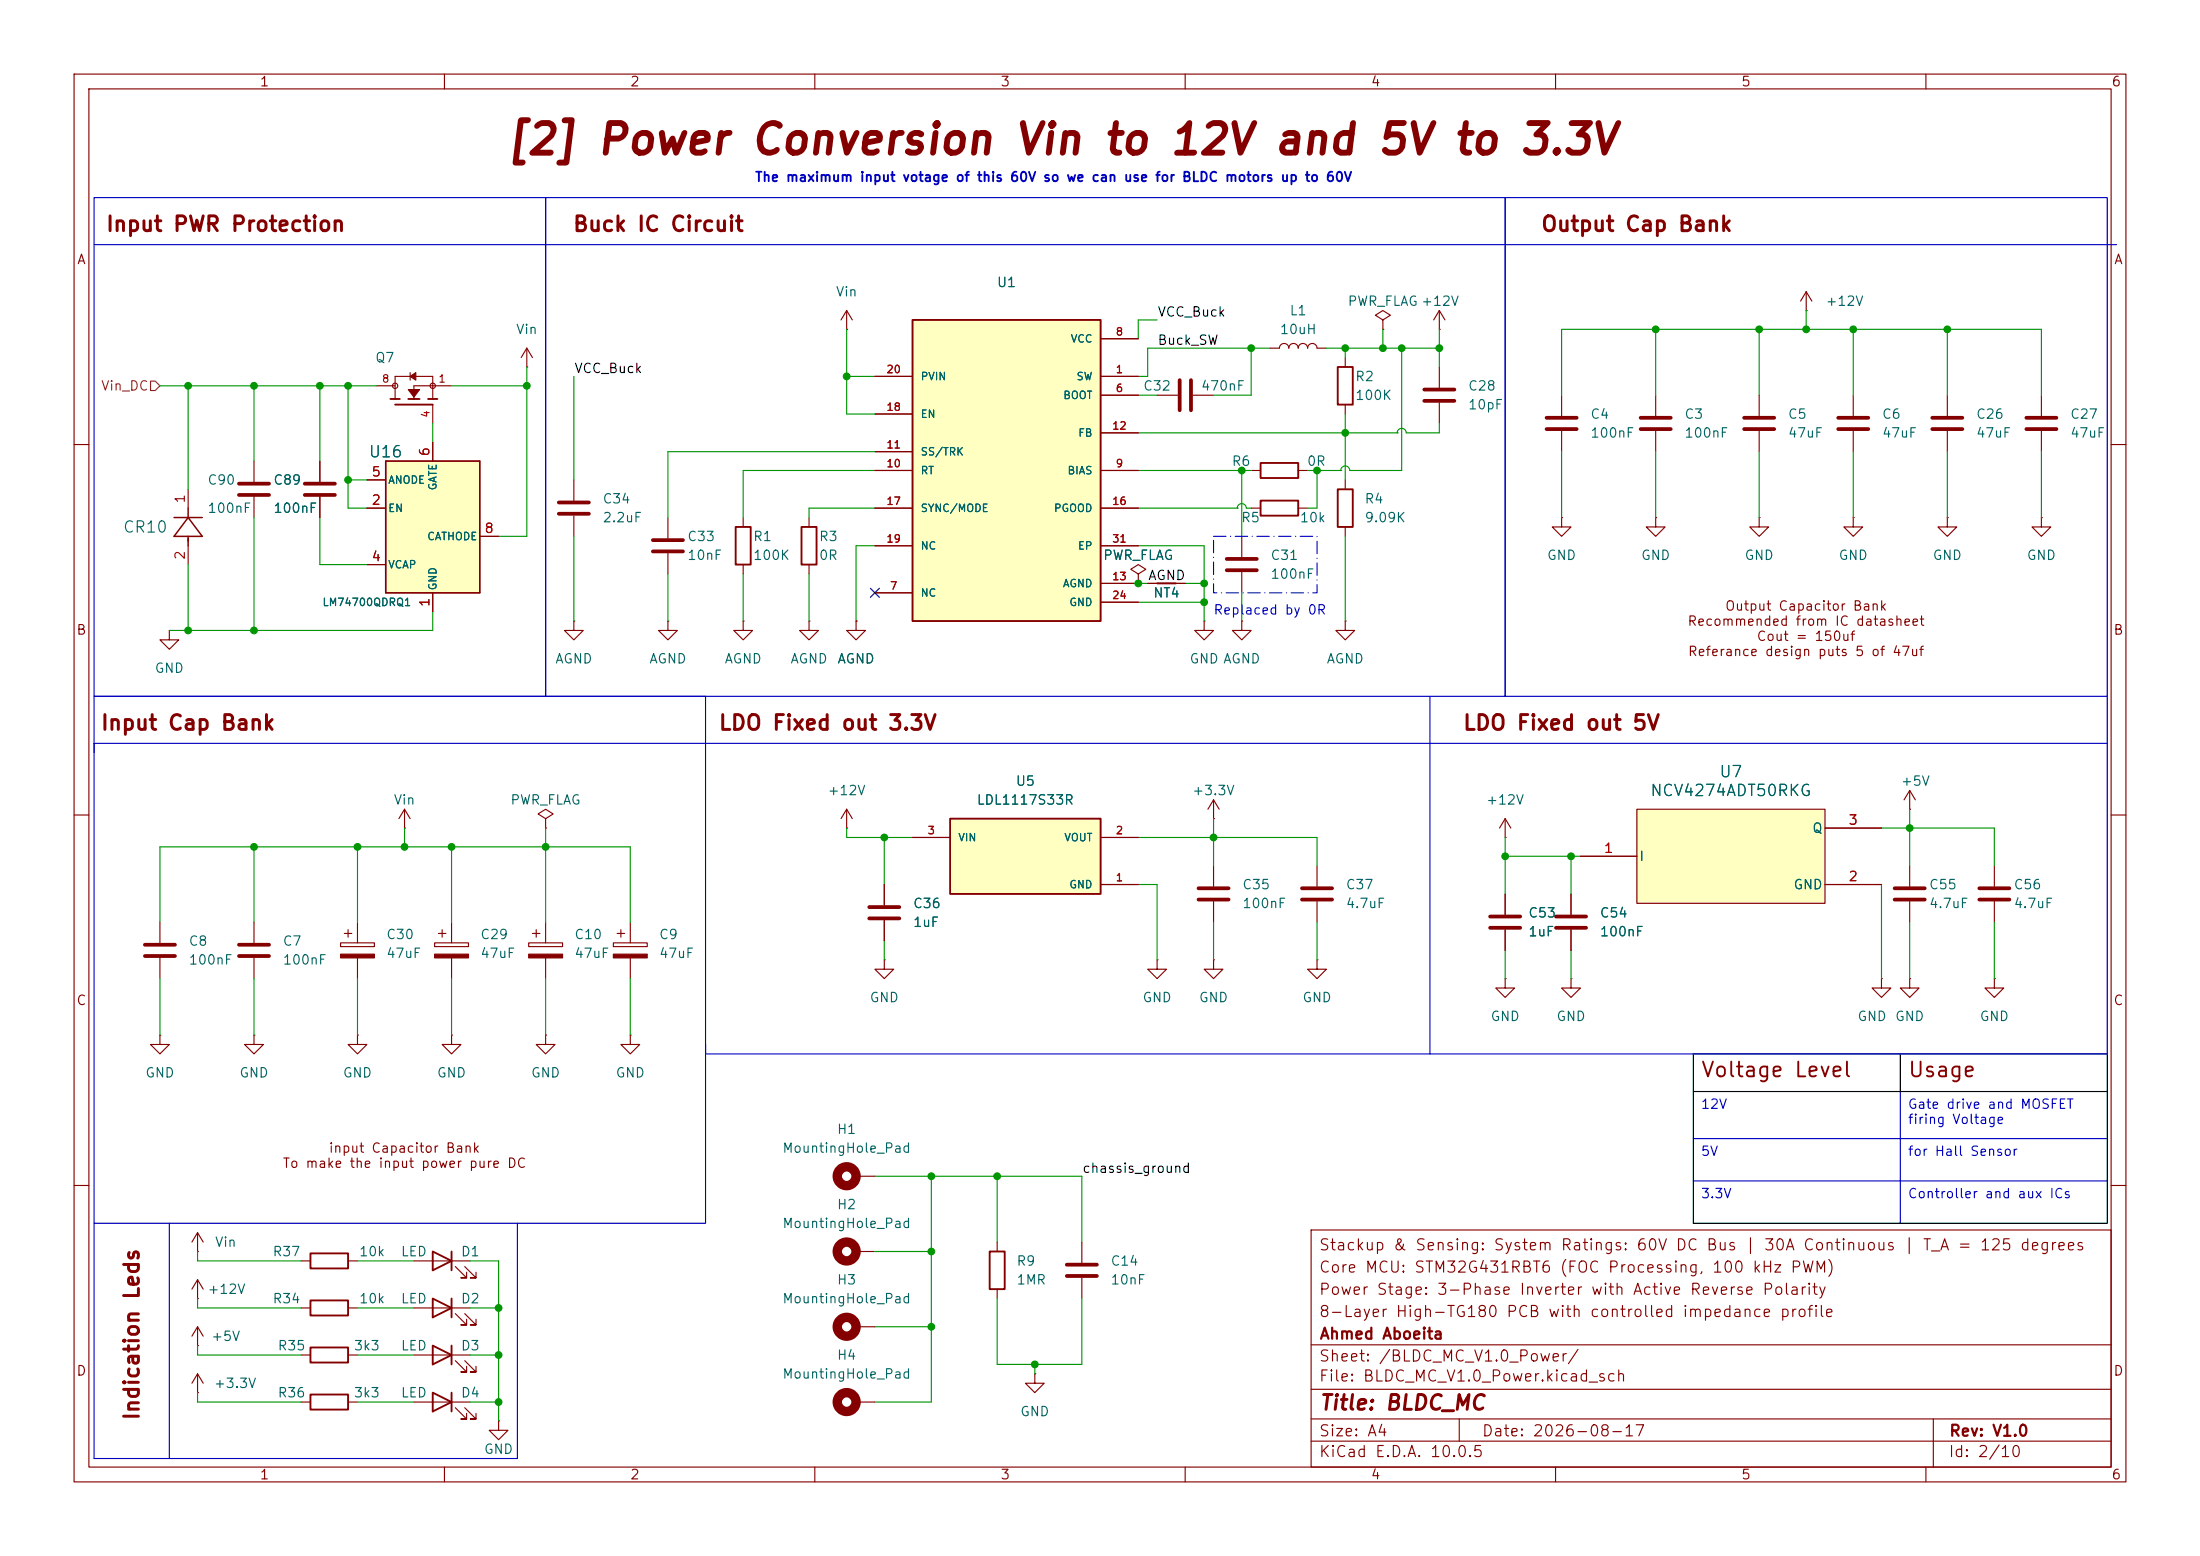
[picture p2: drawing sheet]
<svg xmlns="http://www.w3.org/2000/svg" width="297mm" height="210mm" viewBox="0 0 297 210" stroke-linecap="round" stroke-linejoin="round" font-family="sans-serif">
<g fill="none" stroke="#840000" stroke-width=".15">
<path d="M10 10h277v190h-277zM12 12h273v186h-273zM60 10v2M110 10v2M160 10v2M210 10v2M260 10v2M10 60h2M262.9 69.9v1.2h1.3l-1.3 1.3-1.3-1.3h1.3M262.9 69.9h.1M285 60h2M90.2 83.8v1.3h1.2l-1.2 1.3-1.3-1.3h1.3"/>
<path d="M90.2 83.8h.1M10 110h2M119.4 119.4v2.8M285 110h2M119.4 124.2v2.8M10 160h2M26.7 168.9h.1M26.7 175.3h.1M26.7 166.4l-.8 1.2M26.7 166.4l.7 1.2M26.7 166.4v2.5M26.7 172.7v2.6"/>
<path d="M26.7 172.7l-.8 1.3M26.7 172.7l.7 1.3M55.9 176.5h7.6M61.5 177.3l1.5 1.5h-.8h.8v-.7M62.7 177.3l1.6 1.5h-.8h.8v-.7M177 166h108v32h-108zM285 160h2M60 198v2M110 198v2M160 198v2M177 194.5h108M177 191.5h108"/>
<path d="M177 187.5h108M177 181.5h108M197 191.5v3M210 198v2M260 198v2M261 191.5v6.5"/>
</g>
<path d="M58.4 175.3l2.6 1.2-2.6 1.3zM61 175.3v2.5" fill="none" stroke="#840000" stroke-width=".25"/>
<path d="M117.3 122.4h4.1M117.3 124h4.1" fill="none" stroke="#840000" stroke-width=".51"/>
<path d="M52.1 62.2h12.7" fill="none" stroke="#ffffc2" stroke-width=".14"/>
<path d="M52.1 62.2h12.7v17.8h-12.7z" fill="#ffffc2"/>
<path d="M64.8 62.2v17.8" fill="none" stroke="#ffffc2" stroke-width=".14"/>
<path d="M52.1 62.2h12.7v17.8h-12.7z" fill="none" stroke="#840000" stroke-width=".2"/>
<g fill="none" stroke="#840000" stroke-width=".15">
<path d="M243.8 39.4l-.7 1.2M243.8 39.4l.8 1.2M243.8 39.4v2.5M58.4 59.7v2.5M71.1 49.5h.1M71.1 47l-.7 1.3M71.1 47l.8 1.3M71.1 47v2.5M156.2 53.3h2.8M161 53.3h2.8M171.4 47h1.3a.64 .64 0 0 1 .7-.6 .64 .64 0 0 1 .6 .6 .64 .64 0 0 1 .6-.6 .64 .64 0 0 1 .7 .6 .64 .64 0 0 1 .6-.6 .64 .64 0 0 1 .6 .6 .64 .64 0 0 1 .7-.6 .64 .64 0 0 1 .6 .6h1.3M181.6 48.3v1.2"/>
<path d="M181.6 54.6v1.3M186.7 43.2l1-.7-1-.6-1 .6 1 .7v1.3M186.7 44.5h.1M194.3 44.5h.1M194.3 41.9l-.8 1.3M194.3 41.9l.8 1.3M194.3 41.9v2.6M237.5 53.3v2.8M237.5 58.2v2.8M243.8 41.9h.1M250.2 53.3v2.8M250.2 58.2v2.8"/>
<path d="M262.9 53.3v2.8M262.9 58.2v2.8M275.6 53.3v2.8M275.6 58.2v2.8M49.5 68.6h2.6M49.5 76.2h2.6M49.5 64.8h2.6M52.1 62.2h12.7v17.8h-12.7zM64.8 72.4h2.5M90.2 69.9v2.7M90.2 74.7v2.8M167.6 72.4v2.8"/>
<path d="M167.6 77.2v2.8M168.9 68.6h1.3M168.9 63.5h1.3M175.3 68.6h1.2M175.3 63.5h1.2M181.6 64.8v1.2M181.6 71.1v1.3M275.6 69.9v1.2h1.3l-1.3 1.3-1.3-1.3h1.3M275.6 69.9h.1M58.4 80v2.6M77.5 83.8v1.3h1.2l-1.2 1.3-1.3-1.3h1.3M77.5 83.8h.1"/>
<path d="M162.6 83.8v1.3h1.2l-1.2 1.3-1.3-1.3h1.3M162.6 83.8h.1M167.6 83.8v1.3h1.3l-1.3 1.3-1.2-1.3h1.2M167.6 83.8h.1M181.6 83.8v1.3h1.3l-1.3 1.3-1.3-1.3h1.3M181.6 83.8h.1M163.8 110.5h.1M163.8 108v2.5M163.8 116.8v2.8M163.8 108l-.7 1.2M163.8 108l.8 1.2M177.8 116.8v2.8"/>
<path d="M269.2 116.8v2.8M119.4 129.5v1.3h1.2l-1.2 1.3-1.3-1.3h1.3M119.4 129.5h.1M156.2 129.5v1.3h1.3l-1.3 1.3-1.3-1.3h1.3M156.2 129.5h.1M163.8 129.5v1.3h1.3l-1.3 1.3-1.2-1.3h1.2M163.8 129.5h.1M163.8 121.7v2.8M177.8 129.5v1.3h1.3l-1.3 1.3-1.3-1.3h1.3M177.8 129.5h.1M177.8 121.7v2.8M254 132.1v1.3h1.3l-1.3 1.2-1.3-1.2h1.3"/>
<path d="M254 132.1h.1M269.2 121.7v2.8M115.6 158.8h2.5M115.6 168.9h2.5"/>
</g>
<g fill="none" stroke="#840000" stroke-width=".51">
<path d="M159.3 51.3v4.1M160.8 51.3v4.1M235.5 57.9h4M235.5 56.4h4M248.2 57.9h4M248.2 56.4h4M260.9 57.9h4M260.9 56.4h4M273.6 57.9h4M273.6 56.4h4M88.1 72.9h4.1M88.1 74.4h4.1"/>
<path d="M165.6 75.4h4.1M165.6 77h4.1M161.8 119.9h4.1M175.8 119.9h4M267.2 119.9h4.1M161.8 121.4h4.1M175.8 121.4h4M267.2 121.4h4.1"/>
</g>
<path d="M180.6 49.5h2v5.1h-2zM170.2 62.5h5.1v2h-5.1zM170.2 67.6h5.1v2h-5.1zM180.6 66h2v5.1h-2z" fill="none" stroke="#840000" stroke-width=".25"/>
<g fill="none" stroke="#840000" stroke-width="1.3">
<circle cx="114.3" cy="158.7" r="1.27"/>
<circle cx="114.3" cy="168.9" r="1.27"/>
</g>
<path d="M221 109.2h25.4v12.7h-25.4z" fill="#ffffc2"/>
<g fill="none" stroke="#840000" stroke-width=".15">
<path d="M50.8 52.1h2.5M53.3 53.8v-3h5.1v3M55.4 50.3v1M58.4 54.6v2.6M61 52.1h-5.1v1.7M114.3 44.5h.1M114.3 41.9l-.8 1.3M114.3 41.9l.8 1.3M114.3 41.9v2.6M43.2 62.2v2.8M43.2 67.1v2.8M77.5 64.8v2.8"/>
<path d="M77.5 69.6v2.8M100.3 69.9v1.2M100.3 76.2v1.3M100.3 83.8v1.3h1.3l-1.3 1.3-1.2-1.3h1.2M100.3 83.8h.1M109.2 83.8v1.3h1.3l-1.3 1.3-1.3-1.3h1.3M109.2 83.8h.1M203.2 113h.1M203.2 110.5l-.8 1.3M203.2 110.5l.8 1.3M203.2 110.5v2.5M213.4 115.6h7.6"/>
<path d="M221 109.2h25.4v12.7h-25.4zM246.4 119.4h7.6M246.4 111.8h7.6M203.2 132.1v1.3h1.3l-1.3 1.2-1.3-1.2h1.3M203.2 132.1h.1M203.2 120.7v2.7M203.2 125.5v2.8M212.1 120.7v2.7M212.1 125.5v2.8"/>
<circle cx="53.3" cy="52.1" r=".36"/>
<circle cx="58.4" cy="52.1" r=".36"/>
</g>
<path d="M41.1 65.3h4.1M41.1 66.8h4.1M75.4 67.8h4.1M75.4 69.3h4.1M201.2 123.7h4M201.2 125.2h4M210.1 123.7h4M210.1 125.2h4" fill="none" stroke="#840000" stroke-width=".51"/>
<path d="M52.7 53.8h1.3M53.3 54.6h5.1M55.1 53.8h1.5M57.8 53.8h1.3M99.3 71.1h2v5.1h-2z" fill="none" stroke="#840000" stroke-width=".25"/>
<g fill="#840000" stroke="#840000" stroke-width=".15">
<path d="M55.1 52.6h1.5l-.7 1z"/>
<path d="M55.4 50.8l.7-.5v1z"/>
</g>
<path d="M123.2 43.2h25.4v40.6h-25.4z" fill="#ffffc2"/>
<path d="M123.2 43.2h25.4v40.6h-25.4zM108.2 71.1h2v5.1h-2zM133.6 168.9h2v5.1h-2z" fill="none" stroke="#840000" stroke-width=".25"/>
<g fill="none" stroke="#840000" stroke-width=".15">
<path d="M118.1 50.8h5.1M118.1 55.9h5.1M148.6 50.8h5.1M148.6 53.3h5.1M148.6 58.4h5.1M148.6 45.7h5.1M194.3 49.5v2.8M194.3 54.4v2.8M210.8 53.3v2.8M210.8 58.2v2.8M223.5 53.3v2.8M223.5 58.2v2.8"/>
<path d="M25.4 66v2.6M25.4 73.7v2.5M34.3 62.2v2.8M34.3 67.1v2.8M109.2 69.9v1.2M109.2 76.2v1.3M118.1 63.5h5.1M118.1 61h5.1M118.1 68.6h5.1M118.1 73.7h5.1M148.6 63.5h5.1M148.6 78.7h5.1"/>
<path d="M148.6 68.6h5.1M148.6 73.7h5.1M153.7 77.5l1-.7-1-.6-1 .6 1 .7v1.2M153.7 78.7h.1M210.8 69.9v1.2h1.3l-1.3 1.3-1.3-1.3h1.3M210.8 69.9h.1M223.5 69.9v1.2h1.3l-1.3 1.3-1.3-1.3h1.3M223.5 69.9h.1M237.5 69.9v1.2h1.3l-1.3 1.3-1.3-1.3h1.3M237.5 69.9h.1M250.2 69.9v1.2h1.3l-1.3 1.3-1.3-1.3h1.3M250.2 69.9h.1"/>
<path d="M22.9 85.1v1.3h1.2l-1.2 1.2-1.3-1.2h1.3M22.9 85.1h.1M115.6 83.8v1.3h1.2l-1.2 1.3-1.3-1.3h1.3M115.6 83.8h.1M118.1 80h5.1M148.6 81.3h5.1M114.3 111.8h.1M114.3 109.2l-.8 1.3M114.3 109.2l.8 1.3M114.3 109.2v2.6M257.8 109.2h.1M257.8 106.7v2.5"/>
<path d="M257.8 116.8v2.8M257.8 106.7l-.8 1.3M257.8 106.7l.8 1.3M212.1 132.1v1.3h1.3l-1.3 1.2-1.3-1.2h1.3M212.1 132.1h.1M257.8 132.1v1.3h1.3l-1.3 1.2-1.3-1.2h1.3M257.8 132.1h.1M257.8 121.7v2.8M269.2 132.1v1.3h1.3l-1.3 1.2-1.2-1.2h1.2M269.2 132.1h.1M115.6 179.1h2.5M134.6 167.6v1.3"/>
<path d="M134.6 174v1.3M146 167.6v2.8M146 172.5v2.8M115.6 189.2h2.5M139.7 185.4v1.3h1.3l-1.3 1.3-1.3-1.3h1.3M139.7 185.4h.1"/>
</g>
<path d="M192.3 52.6h4M192.3 54.1h4M208.8 56.4h4.1M208.8 57.9h4.1M221.5 56.4h4.1M221.5 57.9h4.1M32.3 65.3h4M32.3 66.8h4M255.8 119.9h4M255.8 121.4h4M144 170.7h4.1M144 172.2h4.1" fill="none" stroke="#840000" stroke-width=".51"/>
<path d="M23.5 69.9h3.8M25.4 68.6v1.3M25.4 72.4v1.3M25.4 69.9l1.9 2.5h-3.8z" fill="none" stroke="#840000" stroke-width=".2"/>
<g fill="none" stroke="#840000" stroke-width="1.3">
<circle cx="114.3" cy="179.1" r="1.27"/>
<circle cx="114.3" cy="189.2" r="1.27"/>
</g>
<path d="M128.3 110.5h20.3v10.2h-20.3z" fill="#ffffc2"/>
<path d="M156.2 78.7h2.5M128.3 110.5h20.3v10.2h-20.3zM41.9 169.2h5.1v2h-5.1zM41.9 175.5h5.1v2h-5.1zM58.4 168.9l2.6 1.3-2.6 1.3zM61 168.9v2.6M41.9 188.2h5.1v2h-5.1zM41.9 181.9h5.1v2h-5.1zM58.4 188l2.6 1.2-2.6 1.3zM58.4 181.6l2.6 1.3-2.6 1.3zM61 181.6v2.6M61 188v2.5" fill="none" stroke="#840000" stroke-width=".25"/>
<g fill="none" stroke="#840000" stroke-width=".15">
<path d="M58.4 59.7v2.5M118.1 50.8h5.1M118.1 55.9h5.1M148.6 50.8h5.1M148.6 53.3h5.1M148.6 58.4h5.1M148.6 45.7h5.1M43.2 62.2v2.8M43.2 67.1v2.8M49.5 68.6h2.6M49.5 76.2h2.6M49.5 64.8h2.6"/>
<path d="M64.8 72.4h2.5M118.1 68.6h5.1M118.1 63.5h5.1M118.1 61h5.1M118.1 73.7h5.1M148.6 78.7h5.1M148.6 68.6h5.1M148.6 63.5h5.1M148.6 73.7h5.1M153.7 78.7h.1M154.9 78.7h5.1M58.4 80v2.6"/>
<path d="M115.6 83.8h.1M118.1 80h5.1M148.6 81.3h5.1M54.6 111.8h.1M54.6 109.2l-.8 1.3M54.6 109.2l.8 1.3M54.6 109.2v2.6M73.7 110.5l1-.6-1-.7-1.1 .7 1.1 .6v1.3M73.7 111.8h.1M119.4 119.4v2.8M123.2 113h5.1M148.6 119.4h5.1"/>
<path d="M148.6 113h5.1M213.4 115.6h7.6M246.4 119.4h7.6M246.4 111.8h7.6M21.6 139.7v1.3h1.3l-1.3 1.2-1.3-1.2h1.3M21.6 139.7h.1M21.6 124.5v2.8M21.6 129.3v2.8M34.3 139.7v1.3h1.3l-1.3 1.2-1.3-1.2h1.3M34.3 139.7h.1M34.3 124.5v2.8M34.3 129.3v2.8"/>
<path d="M46 127.3h4.5v.5h-4.5zM46.5 126h1M47 125.5v1M48.3 139.7v1.3h1.2l-1.2 1.2-1.3-1.2h1.3M48.3 139.7h.1M48.3 124.5v2.8M48.3 129.3v2.8M58.7 127.3h4.5v.5h-4.5zM59.2 126h1M59.7 125.5v1M61 139.7v1.3h1.2l-1.2 1.2-1.3-1.2h1.3M61 139.7h.1"/>
<path d="M61 124.5v2.8M61 129.3v2.8M71.4 127.3h4.5v.5h-4.5zM71.9 126h1M72.4 125.5v1M73.7 139.7v1.3h1.2l-1.2 1.2-1.3-1.2h1.3M73.7 139.7h.1M73.7 124.5v2.8M73.7 129.3v2.8M82.8 127.3h4.6v.5h-4.6zM83.3 126h1M83.8 125.5v1"/>
<path d="M85.1 139.7v1.3h1.3l-1.3 1.2-1.3-1.2h1.3M85.1 139.7h.1M85.1 124.5v2.8M85.1 129.3v2.8M119.4 124.2v2.8M203.2 120.7v2.7M203.2 125.5v2.8M212.1 120.7v2.7M212.1 125.5v2.8M26.7 179.1l-.8 1.2M26.7 179.1l.7 1.2M26.7 179.1v2.5"/>
<path d="M40.6 170.2h1.3M40.6 176.5h1.3M47 170.2h1.3M47 176.5h1.3M55.9 170.2h7.6M61.5 170.9l1.5 1.6h-.8h.8v-.8M62.7 170.9l1.6 1.6h-.8h.8v-.8M26.7 181.6h.1M26.7 188h.1M26.7 185.4v2.6M26.7 185.4l-.8 1.3M26.7 185.4l.7 1.3"/>
<path d="M40.6 189.2h1.3M40.6 182.9h1.3M47 189.2h1.3M47 182.9h1.3M55.9 189.2h7.6M55.9 182.9h7.6M61.5 190l1.5 1.5h-.8h.8v-.7M61.5 183.6l1.5 1.6h-.8h.8v-.8M62.7 190l1.6 1.5h-.8h.8v-.7M62.7 183.6l1.6 1.6h-.8h.8v-.8M67.3 191.8v1.2h1.3l-1.3 1.3-1.3-1.3h1.3M67.3 191.8h.1"/>
</g>
<g fill="#840000" stroke="#840000" stroke-width=".15">
<path d="M46 128.8h4.5v.5h-4.5z"/>
<path d="M58.7 128.8h4.5v.5h-4.5z"/>
<path d="M82.8 128.8h4.6v.5h-4.6z"/>
<path d="M71.4 128.8h4.5v.5h-4.5z"/>
</g>
<path d="M19.6 127.5h4M19.6 129h4M32.3 127.5h4M32.3 129h4" fill="none" stroke="#840000" stroke-width=".51"/>
<path d="M20.3 51.4h.7l.6 .7-.6 .6h-.7z" fill="none" stroke="#725600" stroke-width=".15"/>
<path d="M228.6 147.3h55.9M228.6 142.2h55.9v22.9h-55.9zM256.5 142.2v5.1" fill="none" stroke="#000" stroke-width=".15"/>
<g fill="none" stroke="#0000c2" stroke-width=".15">
<path d="M12.7 26.7h61v67.3h-61zM12.7 33h273M73.7 26.7h129.5v67.3h-129.5zM203.2 26.7h81.3v67.3h-81.3zM12.7 94h82.5v71.1h-82.5zM193 94v48.2M284.5 94v48.2h-189.3v-1.2M284.5 100.3h-271.8v1.3M228.6 153.7h55.9M228.6 159.4h55.9M256.5 147.3v17.8M12.7 165.1v31.8h57.1v-31.8"/>
<path d="M22.9 165.1v31.8"/>
</g>
<g fill="none" stroke="#009600" stroke-width=".15">
<path d="M21.6 52.1h29.2M25.4 52.1v13.9M34.3 52.1v10.1M43.2 52.1v10.1M47 52.1v16.5h2.5M58.4 57.2v2.5M61 52.1h10.1M71.1 49.5v22.9h-3.8M77.5 50.8v14M114.3 44.5v11.4h3.8M114.3 50.8h3.8M153.7 53.3h2.5"/>
<path d="M153.7 58.4h34.9M156.2 43.2h-2.5v2.5M168.9 47v6.3h-5.1M171.4 47h-16.5v3.8h-1.2M179.1 47h15.2M181.6 47v1.3M181.6 55.9v8.9M186.7 44.5v2.5M188.6 58.4h.1M189.2 47v16.5h-7a.61 .61 0 0 0-.6-.6 .61 .61 0 0 0-.6 .6M194.3 57.2v1.2h-4.5a.61 .61 0 0 0-.6-.6 .61 .61 0 0 0-.6 .6M194.3 44.5v5"/>
<path d="M210.8 53.3v-8.8h64.8v8.8M223.5 44.5v8.8M237.5 44.5v8.8M243.8 41.9v2.6M250.2 44.5v8.8M262.9 44.5v8.8M25.4 76.2v8.9M34.3 69.9v15.2M43.2 69.9v6.3h6.3M47 64.8h2.5M77.5 72.4v11.4M90.2 77.5v6.3"/>
<path d="M100.3 77.5v6.3M109.2 77.5v6.3M118.1 68.6h-8.9v1.3M118.1 73.7h-2.5v10.1M118.1 63.5h-17.8v6.4M118.1 61h-27.9v8.9M153.7 68.6h13.3M153.7 78.7h1.2M153.7 73.7h8.9v10.1M153.7 63.5h15.2M160 78.7h2.6M167 68.6h.1"/>
<path d="M167 68.6a.61 .61 0 0 1 .6-.6 .61 .61 0 0 1 .6 .6h.7M167.6 63.5v8.9M176.5 63.5h4.5M177.8 63.5v5.1h-1.3M181 63.5h.1M181.6 72.4v11.4M210.8 61v8.9M223.5 61v8.9M237.5 61v8.9M250.2 61v8.9M262.9 61v8.9M275.6 61v8.9"/>
<path d="M58.4 82.6v2.5h-35.5M153.7 81.3h8.9M167.6 80v3.8M34.3 114.3v10.2M48.3 114.3v10.2M54.6 111.8v2.5M61 114.3v10.2M73.7 111.8v12.7M114.3 111.8v1.2h8.9M119.4 113v6.4M153.7 113h24.1v3.8M153.7 119.4h2.5v10.1"/>
<path d="M163.8 110.5v6.3M203.2 115.6h10.2M203.2 113v7.7M212.1 115.6v5.1M254 119.4v12.7M254 111.8h15.2v5M257.8 109.2v7.6M21.6 124.5v-10.2h63.5v10.2M21.6 132.1v7.6M34.3 132.1v7.6M48.3 132.1v7.6M61 132.1v7.6"/>
<path d="M73.7 132.1v7.6M85.1 132.1v7.6M119.4 127v2.5M163.8 124.5v5M177.8 124.5v5M203.2 128.3v3.8M212.1 128.3v3.8M257.8 124.5v7.6M269.2 124.5v7.6M118.1 158.8h27.9v8.8M125.7 158.8v30.4h-7.6M134.6 158.8v8.8"/>
<path d="M26.7 168.9v1.3h13.9M26.7 175.3v1.2h13.9M48.3 170.2h7.6M48.3 176.5h7.6M63.5 170.2h3.8v21.6M63.5 176.5h3.8M118.1 168.9h7.6M118.1 179.1h7.6M134.6 175.3v8.9h11.4v-8.9M26.7 188v1.2h13.9M26.7 181.6v1.3h13.9M48.3 189.2h7.6"/>
<path d="M48.3 182.9h7.6M63.5 189.2h3.8M63.5 182.9h3.8M139.7 184.2v1.2"/>
</g>
<path d="M117.5 79.4l1.2 1.2M118.7 79.4l-1.2 1.2" fill="none" stroke="#000084" stroke-width=".15"/>
<path d="M163.8 72.4h14v7.6h-14z" fill="none" stroke="#0000c2" stroke-width=".15" stroke-dasharray="1.7 .6 0 .6"/>
<g fill="#009600" stroke="#009600" stroke-width=".14">
<circle cx="71.1" cy="52.1" r=".46"/>
<circle cx="119.4" cy="113" r=".46"/>
<circle cx="163.8" cy="113" r=".46"/>
<circle cx="153.7" cy="78.7" r=".46"/>
<circle cx="114.3" cy="50.8" r=".46"/>
<circle cx="257.8" cy="111.8" r=".46"/>
<circle cx="177.8" cy="63.5" r=".46"/>
<circle cx="167.6" cy="63.5" r=".46"/>
<circle cx="181.6" cy="58.4" r=".46"/>
<circle cx="168.9" cy="47" r=".46"/>
<circle cx="237.5" cy="44.5" r=".46"/>
<circle cx="223.5" cy="44.5" r=".46"/>
<circle cx="243.8" cy="44.5" r=".46"/>
<circle cx="262.9" cy="44.5" r=".46"/>
<circle cx="250.2" cy="44.5" r=".46"/>
<circle cx="194.3" cy="47" r=".46"/>
<circle cx="189.2" cy="47" r=".46"/>
<circle cx="186.7" cy="47" r=".46"/>
<circle cx="181.6" cy="47" r=".46"/>
<circle cx="212.1" cy="115.6" r=".46"/>
<circle cx="203.2" cy="115.6" r=".46"/>
<circle cx="47" cy="52.1" r=".46"/>
<circle cx="43.2" cy="52.1" r=".46"/>
<circle cx="25.4" cy="52.1" r=".46"/>
<circle cx="34.3" cy="85.1" r=".46"/>
<circle cx="25.4" cy="85.1" r=".46"/>
<circle cx="34.3" cy="52.1" r=".46"/>
<circle cx="47" cy="64.8" r=".46"/>
<circle cx="125.7" cy="158.8" r=".46"/>
<circle cx="125.7" cy="168.9" r=".46"/>
<circle cx="139.7" cy="184.2" r=".46"/>
<circle cx="125.7" cy="179.1" r=".46"/>
<circle cx="134.6" cy="158.8" r=".46"/>
<circle cx="162.6" cy="81.3" r=".46"/>
<circle cx="162.6" cy="78.7" r=".46"/>
<circle cx="34.3" cy="114.3" r=".46"/>
<circle cx="73.7" cy="114.3" r=".46"/>
<circle cx="54.6" cy="114.3" r=".46"/>
<circle cx="61" cy="114.3" r=".46"/>
<circle cx="48.3" cy="114.3" r=".46"/>
<circle cx="67.3" cy="189.2" r=".46"/>
<circle cx="67.3" cy="182.9" r=".46"/>
<circle cx="67.3" cy="176.5" r=".46"/>
</g>
<text font-size="4" fill="#840000" x="68.1" y="21.8">[2] Power Conversion Vin to 12V and 5V to 3.3V</text>
<g font-size="2" fill="#840000">
<text x="14.2" y="31.7">Input PWR Protection</text>
<text x="77.2" y="31.7">Buck IC Circuit</text>
<text x="207.9" y="31.7">Output Cap Bank</text>
<text x="13.5" y="99">Input Cap Bank</text>
<text x="96.9" y="99">LDO Fixed out 3.3V</text>
<text x="197.4" y="99">LDO Fixed out 5V</text>
<text x="229.5" y="145.9">Voltage Level</text>
<text x="257.5" y="145.9">Usage</text>
<text x="19.3" y="191.8" transform="rotate(-90 19.3 191.8)">Indication Leds</text>
<text x="178" y="190.8">Title: BLDC_MC</text>
</g>
<g font-size="1.5" fill="#006464">
<text x="49.7" y="62.1">U16</text>
<text x="16.5" y="72.3">CR10</text>
<text x="222.7" y="107.8">NCV4274ADT50RKG</text>
<text x="232" y="105.3">U7</text>
</g>
<g font-size="1.5" fill="#840000">
<text x="178" y="172.1">Core MCU: STM32G431RBT6 (FOC Processing, 100 kHz PWM)</text>
<text x="178" y="169.1">Stackup &amp; Sensing: System Ratings: 60V DC Bus | 30A Continuous | T_A = 125 degrees</text>
<text x="178" y="178.1">8-Layer High-TG180 PCB with controlled impedance profile</text>
<text x="178" y="175.1">Power Stage: 3-Phase Inverter with Active Reverse Polarity</text>
<text x="178" y="184.1">Sheet: /BLDC_MC_V1.0_Power/</text>
<text x="178" y="181.1">Ahmed Aboeita</text>
<text x="178" y="186.8">File: BLDC_MC_V1.0_Power.kicad_sch</text>
<text x="178" y="197">KiCad E.D.A. 10.0.5</text>
<text x="178" y="194.2">Size: A4</text>
<text x="200" y="194.2">Date: 2026-08-17</text>
<text x="263" y="197">Id: 2/10</text>
<text x="263" y="194.2">Rev: V1.0</text>
</g>
<g font-size="1.3" fill="#840000">
<text x="35" y="12">1</text>
<text x="85" y="12">2</text>
<text x="135" y="12">3</text>
<text x="185" y="12">4</text>
<text x="235" y="12">5</text>
<text x="285" y="12">6</text>
<text x="10.3" y="36">A</text>
<text x="285.3" y="36">A</text>
<text x="232.8" y="82.7">Output Capacitor Bank</text>
<text x="10.2" y="86">B</text>
<text x="227.7" y="84.8">Recommended from IC datasheet</text>
<text x="227.8" y="88.9">Referance design puts 5 of 47uf</text>
<text x="237.1" y="86.8">Cout = 150uf</text>
<text x="285.2" y="86">B</text>
<text x="10.2" y="136">C</text>
<text x="285.2" y="136">C</text>
<text x="44.3" y="155.9">input Capacitor Bank</text>
<text x="38.1" y="157.9">To make the input power pure DC</text>
<text x="10.2" y="186">D</text>
<text x="285.2" y="186">D</text>
<text x="35" y="200">1</text>
<text x="85" y="200">2</text>
<text x="135" y="200">3</text>
<text x="185" y="200">4</text>
<text x="235" y="200">5</text>
<text x="285" y="200">6</text>
</g>
<g font-size="1.3" fill="#0000c2">
<text x="101.8" y="24.8">The maximum input votage of this 60V so we can use for BLDC motors up to 60V</text>
<text x="163.7" y="83.3">Replaced by 0R</text>
<text x="229.5" y="150">12V</text>
<text x="257.5" y="150">Gate drive and MOSFET</text>
<text x="257.5" y="152">firing Voltage</text>
<text x="229.5" y="156.3">5V</text>
<text x="257.5" y="156.3">for Hall Sensor</text>
<text x="229.5" y="162">3.3V</text>
<text x="257.5" y="162">Controller and aux ICs</text>
</g>
<g font-size="1.3" fill="#006464">
<text x="112.8" y="40.3">Vin</text>
<text x="134.5" y="39.1">U1</text>
<text x="181.8" y="41.6">PWR_FLAG +12V</text>
<text x="246.4" y="41.6">+12V</text>
<text x="69.6" y="45.4">Vin</text>
<text x="172.7" y="45.4">10uH</text>
<text x="174" y="42.9">L1</text>
<text x="50.6" y="49.2">Q7</text>
<text x="154.2" y="53">C32</text>
<text x="162" y="53">470nF</text>
<text x="182.9" y="51.8">R2</text>
<text x="198.1" y="53">C28</text>
<text x="182.9" y="54.3">100K</text>
<text x="198.1" y="55.6">10pF</text>
<text x="214.6" y="56.8">C4</text>
<text x="214.6" y="59.4">100nF</text>
<text x="227.3" y="56.8">C3</text>
<text x="227.3" y="59.4">100nF</text>
<text x="241.3" y="56.8">C5</text>
<text x="241.3" y="59.4">47uF</text>
<text x="254" y="56.8">C6</text>
<text x="254" y="59.4">47uF</text>
<text x="266.7" y="56.8">C26</text>
<text x="266.7" y="59.4">47uF</text>
<text x="279.4" y="56.8">C27</text>
<text x="279.4" y="59.4">47uF</text>
<text x="27.9" y="65.7">C90</text>
<text x="36.8" y="65.7">C89</text>
<text x="166.2" y="63.2">R6</text>
<text x="176.4" y="63.2">0R</text>
<text x="27.9" y="69.5">100nF</text>
<text x="36.8" y="69.5">100nF</text>
<text x="81.3" y="68.3">C34</text>
<text x="81.3" y="70.8">2.2uF</text>
<text x="167.5" y="70.8">R5</text>
<text x="175.4" y="70.8">10k</text>
<text x="184.1" y="68.3">R4</text>
<text x="184.1" y="70.8">9.09K</text>
<text x="92.7" y="73.4">C33</text>
<text x="92.7" y="75.9">10nF</text>
<text x="101.6" y="73.4">R1</text>
<text x="101.6" y="75.9">100K</text>
<text x="110.5" y="73.4">R3</text>
<text x="110.5" y="75.9">0R</text>
<text x="148.8" y="75.9">PWR_FLAG</text>
<text x="171.4" y="75.9">C31</text>
<text x="208.8" y="75.9">GND</text>
<text x="221.5" y="75.9">GND</text>
<text x="235.4" y="75.9">GND</text>
<text x="248.1" y="75.9">GND</text>
<text x="260.8" y="75.9">GND</text>
<text x="273.5" y="75.9">GND</text>
<text x="155.6" y="81">NT4</text>
<text x="171.4" y="78.4">100nF</text>
<text x="74.9" y="89.9">AGND</text>
<text x="87.6" y="89.9">AGND</text>
<text x="97.7" y="89.9">AGND</text>
<text x="106.6" y="89.9">AGND</text>
<text x="113" y="89.9">AGND</text>
<text x="160.5" y="89.9">GND AGND</text>
<text x="179" y="89.9">AGND</text>
<text x="20.8" y="91.1">GND</text>
<text x="111.6" y="107.6">+12V</text>
<text x="137" y="106.4">U5</text>
<text x="160.9" y="107.6">+3.3V</text>
<text x="256.5" y="106.4">+5V</text>
<text x="53.1" y="108.9">Vin</text>
<text x="68.8" y="108.9">PWR_FLAG</text>
<text x="131.8" y="108.9">LDL1117S33R</text>
<text x="200.5" y="108.9">+12V</text>
<text x="244.6" y="112.7">Q</text>
<text x="221.2" y="116.5">I</text>
<text x="123.2" y="122.9">C36</text>
<text x="123.2" y="125.4">1uF</text>
<text x="167.6" y="120.3">C35</text>
<text x="167.6" y="122.9">100nF</text>
<text x="181.6" y="120.3">C37</text>
<text x="181.6" y="122.9">4.7uF</text>
<text x="206.2" y="124.2">C53</text>
<text x="215.9" y="124.2">C54</text>
<text x="242" y="120.3">GND</text>
<text x="260.3" y="120.3">C55</text>
<text x="260.3" y="122.9">4.7uF</text>
<text x="271.8" y="120.3">C56</text>
<text x="271.8" y="122.9">4.7uF</text>
<text x="25.4" y="128">C8</text>
<text x="25.4" y="130.5">100nF</text>
<text x="38.1" y="128">C7</text>
<text x="38.1" y="130.5">100nF</text>
<text x="52.1" y="127.1">C30</text>
<text x="52.1" y="129.6">47uF</text>
<text x="64.8" y="127.1">C29</text>
<text x="64.8" y="129.6">47uF</text>
<text x="77.5" y="127.1">C10</text>
<text x="77.5" y="129.6">47uF</text>
<text x="88.9" y="127.1">C9</text>
<text x="88.9" y="129.6">47uF</text>
<text x="206.2" y="126.7">1uF</text>
<text x="215.9" y="126.7">100nF</text>
<text x="117.3" y="135.6">GND</text>
<text x="154.1" y="135.6">GND</text>
<text x="161.8" y="135.6">GND</text>
<text x="175.7" y="135.6">GND</text>
<text x="201.1" y="138.1">GND</text>
<text x="210" y="138.1">GND</text>
<text x="250.7" y="138.1">GND</text>
<text x="255.7" y="138.1">GND</text>
<text x="267.2" y="138.1">GND</text>
<text x="19.5" y="145.7">GND</text>
<text x="32.2" y="145.7">GND</text>
<text x="46.2" y="145.7">GND</text>
<text x="58.9" y="145.7">GND</text>
<text x="71.6" y="145.7">GND</text>
<text x="83" y="145.7">GND</text>
<text x="105.5" y="155.9">MountingHole_Pad</text>
<text x="112.9" y="153.4">H1</text>
<text x="105.5" y="166.1">MountingHole_Pad</text>
<text x="112.9" y="163.5">H2</text>
<text x="28.9" y="168.6">Vin</text>
<text x="36.7" y="169.9">R37</text>
<text x="48.4" y="169.9">10k</text>
<text x="54" y="169.9">LED</text>
<text x="62.1" y="169.9">D1</text>
<text x="112.9" y="173.7">H3</text>
<text x="137.1" y="171.1">R9</text>
<text x="137.1" y="173.7">1MR</text>
<text x="149.8" y="171.1">C14</text>
<text x="149.8" y="173.7">10nF</text>
<text x="27.9" y="175">+12V</text>
<text x="36.7" y="176.2">R34</text>
<text x="48.4" y="176.2">10k</text>
<text x="54" y="176.2">LED</text>
<text x="62.1" y="176.2">D2</text>
<text x="105.5" y="176.2">MountingHole_Pad</text>
<text x="28.4" y="181.3">+5V</text>
<text x="37.4" y="182.6">R35</text>
<text x="47.7" y="182.6">3k3</text>
<text x="54" y="182.6">LED</text>
<text x="62.1" y="182.6">D3</text>
<text x="112.9" y="183.8">H4</text>
<text x="28.8" y="187.7">+3.3V</text>
<text x="37.4" y="188.9">R36</text>
<text x="47.7" y="188.9">3k3</text>
<text x="54" y="188.9">LED</text>
<text x="62.1" y="188.9">D4</text>
<text x="105.5" y="186.4">MountingHole_Pad</text>
<text x="137.6" y="191.5">GND</text>
<text x="65.2" y="196.5">GND</text>
</g>
<g font-size="1.3" fill="#0f0f0f">
<text x="156.2" y="46.9">Buck_SW</text>
<text x="156.2" y="43.1">VCC_Buck</text>
<text x="77.4" y="50.7">VCC_Buck</text>
<text x="154.9" y="78.6">AGND</text>
<text x="146" y="158.6">chassis_ground</text>
</g>
<text font-size="1.3" fill="#725600" x="13.6" y="53">Vin_DC</text>
<g font-size="1.3" fill="#a90000">
<text x="50.1" y="64.6">5</text>
<text x="58.3" y="61.7" transform="rotate(-90 58.3 61.7)">6</text>
<text x="25.3" y="68" transform="rotate(-90 25.3 68)">1</text>
<text x="50.1" y="68.4">2</text>
<text x="25.3" y="75.7" transform="rotate(-90 25.3 75.7)">2</text>
<text x="50.1" y="76.1">4</text>
<text x="65.3" y="72.3">8</text>
<text x="58.3" y="82" transform="rotate(-90 58.3 82)">1</text>
<text x="249.5" y="111.6">3</text>
<text x="216.4" y="115.4">1</text>
<text x="249.5" y="119.2">2</text>
</g>
<g font-size="1" fill="#006464">
<text x="144.5" y="46.5">VCC</text>
<text x="124.2" y="51.6">PVIN</text>
<text x="145.2" y="51.6">SW</text>
<text x="124.2" y="56.6">EN</text>
<text x="143.5" y="54.1">BOOT</text>
<text x="145.5" y="59.2">FB</text>
<text x="52.3" y="65.5">ANODE</text>
<text x="124.2" y="64.3">RT</text>
<text x="124.2" y="61.7">SS/TRK</text>
<text x="144" y="64.3">BIAS</text>
<text x="52.3" y="69.3">EN</text>
<text x="59.2" y="66.3" transform="rotate(-90 59.2 66.3)">GATE</text>
<text x="124.2" y="69.3">SYNC/MODE</text>
<text x="142.2" y="69.3">PGOOD</text>
<text x="52.3" y="77">VCAP</text>
<text x="57.6" y="73.2">CATHODE</text>
<text x="124.2" y="74.4">NC</text>
<text x="145.4" y="74.4">EP</text>
<text x="43.5" y="82">LM74700QDRQ1</text>
<text x="59.2" y="79.8" transform="rotate(-90 59.2 79.8)">GND</text>
<text x="124.2" y="80.8">NC</text>
<text x="143.4" y="79.5">AGND</text>
<text x="144.3" y="82">GND</text>
<text x="129.3" y="113.8">VIN</text>
<text x="143.6" y="113.8">VOUT</text>
<text x="144.3" y="120.1">GND</text>
</g>
<g font-size="1" fill="#a90000">
<text x="150.5" y="45.5">8</text>
<text x="51.5" y="51.9">8</text>
<text x="59.1" y="51.9">1</text>
<text x="119.6" y="50.6">20</text>
<text x="150.5" y="50.6">1</text>
<text x="150.5" y="53.2">6</text>
<text x="58.2" y="56.5" transform="rotate(-90 58.2 56.5)">4</text>
<text x="119.6" y="55.7">18</text>
<text x="150.1" y="58.2">12</text>
<text x="119.6" y="63.3">10</text>
<text x="119.6" y="60.8">11</text>
<text x="150.5" y="63.3">9</text>
<text x="119.6" y="68.4">17</text>
<text x="150.1" y="68.4">16</text>
<text x="119.6" y="73.5">19</text>
<text x="150.1" y="73.5">31</text>
<text x="120.1" y="79.8">7</text>
<text x="150.1" y="78.6">13</text>
<text x="150.1" y="81.1">24</text>
<text x="125.1" y="112.8">3</text>
<text x="150.5" y="112.8">2</text>
<text x="150.5" y="119.2">1</text>
</g>
</svg>
